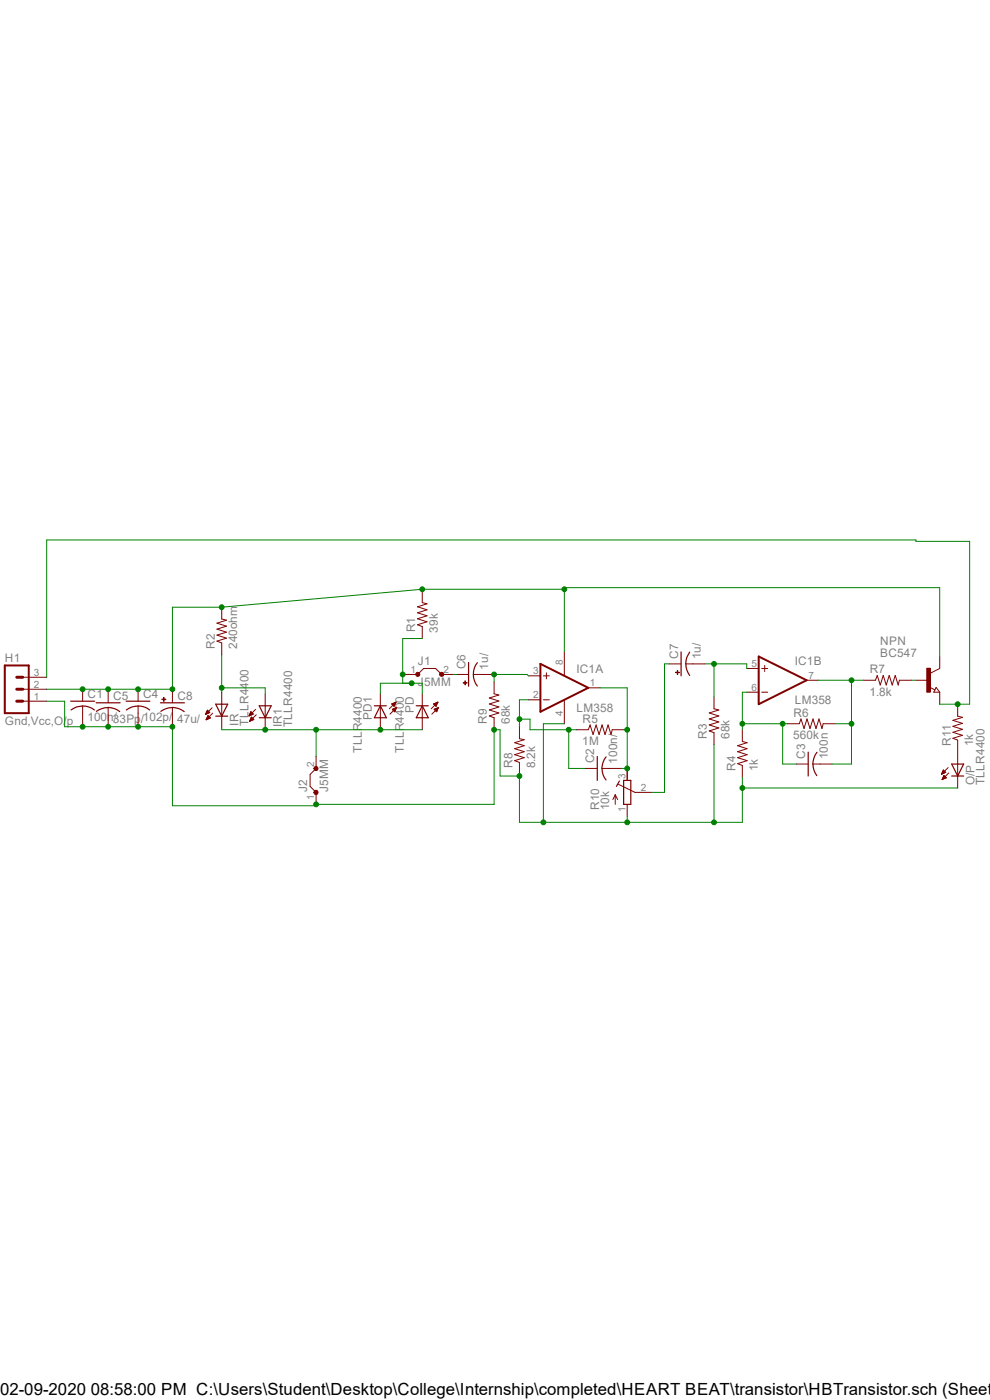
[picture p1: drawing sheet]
<svg xmlns="http://www.w3.org/2000/svg" width="210mm" height="297mm" viewBox="0 0 210 297" stroke-linecap="round" stroke-linejoin="round" font-family="sans-serif">
<g fill="none" stroke="#800000" stroke-width=".21">
<path d="M47 128.8v2.5l1 .3-2 .6 2 .6-2 .7 2 .6-2 .6 2 .7-2 .6 1 .4v2.5M89.6 125.3v2.5l1 .3-2 .6 2 .7-2 .6 2 .6-2 .7 2 .6-2 .6 1 .4v2.6M17.5 146.2v2.6M17.5 149.8v4M29.3 146.2v2.6M29.3 149.8v4M100.4 143.1h1.5M104.8 144.7v2.5l1 .2-2 .7 2 .6-2 .7 2 .6-2 .6 2 .7-2 .6 1 .4v2.5M110.2 154.2v2.5l1 .2-2 .7 2 .6-2 .6 2 .7-2 .6 2 .6-2 .7 1 .4v2.5M122.3 154.8h2.5l.4-1 .6 2 .6-2 .7 2 .6-2 .7 2 .6-2 .6 2 .3-1h2.5M151.5 147.8v2.6l1 .2-2 .7 2 .6-2 .6 2 .7-2 .6 2 .6-2 .7 1 .3v2.5M157.5 154.8v2.5l1 .3-2 .6 2 .6-2 .7 2 .6-2 .6 2 .7-2 .6 1 .4v2.5"/>
<path d="M167 153.5h2.5l.4-1 .7 2.1 .6-2.1 .6 2.1 .7-2.1 .6 2.1 .6-2.1 .7 2.1 .2-1.1h2.6M183.2 144.3h2.5l.4-1 .6 2 .7-2 .6 2 .6-2 .7 2 .6-2 .6 2 .3-1h2.5M124.2 163h2.5M127.7 163h4.1M168.9 162.1h2.5M172.5 162.1h4"/>
</g>
<path d="M15 148.8h5.1M15.1 150.6a4 4 0 0 1 4.9 0M26.8 148.8h5M26.8 150.6a4 4 0 0 1 4.9 0M99.4 140.5v5.1M101.3 140.6a4 4 0 0 0 0 4.9M171.4 159.6v5M173.3 159.6a4.5 4.5 0 0 0-.9 2.5M126.7 160.5v5.1M127.7 163a3.8 3.8 0 0 0 .9 2.5M128.6 160.6a4.2 4.2 0 0 0-.9 2.4M172.5 162.1a4.1 4.1 0 0 0 .8 2.4" fill="none" stroke="#800000" stroke-width=".25"/>
<path d="M98.6 144.4l.1 .9z" fill-rule="evenodd" fill="#800000"/>
<path d="M98.6 144.4l.1 .9z" fill="none" stroke="#800000" stroke-width=".21"/>
<path d="M98.3 144.8l.8 .1z" fill-rule="evenodd" fill="#800000"/>
<path d="M96.9 143.1h2.5M98.3 144.8l.8 .1zM101.9 143.1h2.6M145.5 140.8h1.5" fill="none" stroke="#800000" stroke-width=".21"/>
<path d="M144.5 138.3v5.1M146.3 138.3a4 4 0 0 0-.8 2.5M145.5 140.8a4.1 4.1 0 0 0 .8 2.5" fill="none" stroke="#800000" stroke-width=".25"/>
<path d="M143.7 142.2l.1 .9z" fill-rule="evenodd" fill="#800000"/>
<path d="M143.7 142.2l.1 .9z" fill="none" stroke="#800000" stroke-width=".21"/>
<path d="M143.3 142.6l.8 .1z" fill-rule="evenodd" fill="#800000"/>
<g fill="none" stroke="#800000" stroke-width=".21">
<path d="M119.7 138.3v5.1M4.8 148.8h5.1M4.8 146.2h5.1M4.8 143.7h5.1M36.6 150.1v1.5M43.6 151.6h.1M43.6 151.4h.3M43.7 151.3h.4M43.7 151.3h.6M43.7 152.7h.1M43.8 151.2h.7M43.8 152.6h.2"/>
<path d="M43.8 151.1h.6M43.8 152.5h.4M43.9 151h.4M43.9 152.4h.5M43.9 150.9h.3M43.9 152.3h.7M43.9 150.8h.3M43.9 152.2h.7M44 150.7h.1M44 152.1h.4M44.1 152h.2M44.1 151.9h.1"/>
<path d="M44.5 151.2l-.5-.5-.4 .9M44.5 151.2l-.9 .4M44.6 152.3l-.5-.5-.4 .9M44.6 152.3l-.9 .4M45 150.2l-1.4 1.4M45.1 151.3l-1.4 1.4M47 146.9v7.6M89.6 147.2v7.6M92 149.4l.9-.4-.4 .9zM92 149.4h.7M92 149.3h.7M92.1 150.5l.9-.4-.4 .9z"/>
<path d="M92.1 150.5h.7M92.1 149.5h.5M92.2 150.6h.6M92.2 149.6h.4M92.2 149.2h.6M92.3 150.7h.5M92.3 150.4h.6M92.3 149.7h.3M92.4 150.7h.3M92.4 149.8h.1M92.5 150.8h.2M92.5 149.1h.3"/>
<path d="M92.5 150.9h.2M92.5 150.3h.4M92.7 149.1h.1M92.8 150.2h.2M92.9 149l-1.4 1.4M92.9 149h.1M93 150.1h.1M93 150.1l-1.4 1.4M112.1 143.4h2.5M112.1 148.5h2.5M115.3 143.4h1.2M115.3 148.5h1.2"/>
<path d="M115.9 142.7v1.3M119.7 148.5v5M124.8 145.9h2.5M141.9 140.8h2.6M143.3 142.6l.8 .1zM147 140.8h2.6M158.4 141.8h2.6M158.4 146.9h2.6M161.6 141.8h1.3M161.6 146.9h1.3M162.2 141.2v1.3M171.1 144.3h2.6"/>
<path d="M203.2 159.6v7.6M130.5 168.6v2M130.5 168.6l-.5 1M130.5 168.6l.5 1M131.1 166.4l3.6 1.7h3.4M133.1 163v2.6M133.1 170.6v2.6M199.8 164.2h.1M199.8 164.1h.2M199.8 164h.4M199.9 164h.5M199.9 163.9h.7"/>
<path d="M199.9 165.4h.1M199.9 165.3h.2M199.9 163.8h.7M199.9 165.2h.4M200 163.7h.4M200 165.1h.5M200 163.6h.4M200 165h.7M200.1 163.5h.2M200.1 164.9h.6M200.1 163.4h.1M200.1 164.8h.5"/>
<path d="M200.2 164.8h.3M200.2 164.7h.2M200.2 164.5l.5 .5-.8 .4zM200.2 164.6h.1M200.6 163.9l-.5-.5-.4 .9M200.6 163.9l-.9 .4M201.1 162.9l-1.4 1.4M201.3 164l-1.4 1.4"/>
</g>
<path d="M34 149.1h5.1M36.6 150.1a4.5 4.5 0 0 1 2.5 .9M36.6 150.1a4.1 4.1 0 0 0-2.5 .8M45.8 149.4h2.5l-1.3 2.5zM45.8 151.9h2.5M88.3 149.7h2.5M89.6 149.7l1.2 2.6h-2.5zM131.4 165.7l-.6 1.1M132.3 165.6h1.5v5h-1.5zM201.9 162.1h2.5l-1.2 2.5zM201.9 164.6h2.5" fill="none" stroke="#800000" stroke-width=".25"/>
<path d="M161 139.3l10.1 5-10.1 5.1zM1 141.2h5.1v10.1h-5.1zM114.6 140.8l10.2 5.1-10.2 5.1z" fill="none" stroke="#800000" stroke-width=".42"/>
<path d="M3.6 143.7h1.2M3.6 146.2h1.2M3.6 148.8h1.2" fill="none" stroke="#800000" stroke-width=".64"/>
<path d="M34.3 148.3l.9 .1z" fill-rule="evenodd" fill="#800000"/>
<path d="M34.3 148.3l.9 .1z" fill="none" stroke="#800000" stroke-width=".21"/>
<path d="M34.7 148l.1 .8z" fill-rule="evenodd" fill="#800000"/>
<path d="M34.7 148l.1 .8zM36.6 146.6v2.5M36.6 151.6v2.6M88.6 143.1l1.3-1.3h2.5l1.3 1.3" fill="none" stroke="#800000" stroke-width=".21"/>
<path d="M88.3 142.7l.3-.1 .3 .1 .2 .4-.2 .3-.3 .1-.3-.1-.1-.3h.5h-.5z" fill-rule="evenodd" fill="#800000"/>
<path d="M88.3 142.7l.3-.1 .3 .1 .2 .4-.2 .3-.3 .1-.3-.1-.1-.3h.5h-.5z" fill="none" stroke="#800000" stroke-width=".21"/>
<path d="M93.4 142.7l.3-.1 .3 .1 .1 .4-.1 .3-.3 .1-.3-.1-.2-.3 .5-.1-.5 .1z" fill-rule="evenodd" fill="#800000"/>
<path d="M22.9 146.6v2.5M22.9 150.1v4.1M86.1 143.1h2.5M93.4 142.7l.3-.1 .3 .1 .1 .4-.1 .3-.3 .1-.3-.1-.2-.3 .5-.1-.5 .1zM93.7 143.1h2.5M197.1 145.8l1.3 .6M198.6 145.8l.7 1.1h-1.2zM199.3 141.8l-1.9 1" fill="none" stroke="#800000" stroke-width=".21"/>
<path d="M20.4 149.1h5.1M22.9 150.1a4.2 4.2 0 0 1 2.5 .9M22.9 150.1a4.4 4.4 0 0 0-2.5 .8" fill="none" stroke="#800000" stroke-width=".25"/>
<path d="M196.6 141.8h.8v5.1h-.8z" fill-rule="evenodd" fill="#800000"/>
<g fill="none" stroke="#800000" stroke-width=".21">
<path d="M199.3 139.3v2.5M52.9 151.8h.1M52.9 151.7h.3M52.9 151.6h.5M53 151.6h.6M53 153h.1M53 151.4h.7M53 152.9h.3M53 151.3h.6M53 152.8h.5M53.1 151.3h.4M53.1 152.7h.6"/>
<path d="M53.1 151.2h.3M53.1 152.6h.7M53.2 151.1h.1M53.2 152.5h.5M53.2 151l-.4 .9M53.2 151l.5 .5-.9 .4M53.2 151h.1M53.2 152.4h.4M53.3 152.3h.3M53.3 152.2h.1M53.3 152.1h.1M53.3 152.1l-.3 .9"/>
<path d="M53.3 152.1l.5 .6M53.8 152.7l-.8 .3M54.2 150.5l-1.4 1.4M54.4 151.6l-1.4 1.4M56.3 147.2v7.6M80.7 147.2v7.6M83.1 149.4l.9-.4-.4 .9zM83.1 149.4h.7M83.1 149.3h.7M83.2 150.5l.9-.4-.4 .9zM83.2 149.5h.5M83.3 150.5h.6"/>
<path d="M83.3 150.6h.6M83.4 149.6h.3M83.4 149.2h.5M83.4 150.7h.5M83.4 150.4h.6M83.4 149.7h.3M83.5 150.7h.3M83.5 149.8h.2M83.6 150.8h.2M83.6 149.1h.3M83.7 150.9h.1M83.7 150.3h.3"/>
<path d="M83.8 149.1h.1M83.9 150.2h.2M84 149l-1.4 1.4M84 149h.1M84.1 150.1h.1M84.1 150.1l-1.4 1.4M194.3 144.3h2.5M196.6 141.8h.8v5.1h-.8zM199.3 146.9v2.5M203.2 149.4v2.5l1 .3-2.1 .6 2.1 .7-2.1 .6 2.1 .6-2.1 .7 2.1 .6-2.1 .6 1.1 .4v2.6M67.1 163l-1.3 1.3v2.5l1.3 1.3"/>
</g>
<path d="M55 149.7h2.5l-1.2 2.6zM55 152.3h2.5M79.4 149.7h2.6M80.7 149.7l1.3 2.6h-2.6z" fill="none" stroke="#800000" stroke-width=".25"/>
<path d="M66.7 167.8l.4-.2 .3 .2 .1 .3-.1 .3-.3 .2-.4-.2-.1-.3h.5h-.5z" fill-rule="evenodd" fill="#800000"/>
<path d="M66.7 167.8l.4-.2 .3 .2 .1 .3-.1 .3-.3 .2-.4-.2-.1-.3h.5h-.5z" fill="none" stroke="#800000" stroke-width=".21"/>
<path d="M66.7 162.7l.4-.1 .3 .1 .1 .3-.1 .4-.3 .1-.4-.1-.1-.4h.5h-.5z" fill-rule="evenodd" fill="#800000"/>
<path d="M66.7 162.7l.4-.1 .3 .1 .1 .3-.1 .4-.3 .1-.4-.1-.1-.4h.5h-.5zM67.1 160.5v2.5M67.1 168.1v2.5" fill="none" stroke="#800000" stroke-width=".21"/>
<path d="M47 138.9v8M47 145.9h9.3v1.3" fill="none" stroke="#008000" stroke-width=".21"/>
<circle cx="47" cy="145.9" r=".51" fill="#008000"/>
<g fill="none" stroke="#008000" stroke-width=".21">
<path d="M96.2 143.1h.7M104.5 143.1h7.3l.3 .3M104.8 143.1v1.6"/>
<circle cx="47" cy="145.9" r=".51"/>
</g>
<circle cx="104.8" cy="143.1" r=".51" fill="#008000"/>
<g fill="none" stroke="#008000" stroke-width=".21">
<path d="M110.2 152.6h2.2v2.2h9.9M112.1 148.5h-1.9v5.7"/>
<circle cx="104.8" cy="143.1" r=".51"/>
</g>
<circle cx="110.2" cy="152.6" r=".51" fill="#008000"/>
<g fill="none" stroke="#008000" stroke-width=".21">
<path d="M120.6 154.8v8.2"/>
<circle cx="110.2" cy="152.6" r=".51"/>
</g>
<circle cx="120.6" cy="154.8" r=".51" fill="#008000"/>
<g fill="none" stroke="#008000" stroke-width=".21">
<path d="M127.3 145.9h5.8v17.1h-1.3M132.4 154.8h.7M120.6 163h3.6"/>
<circle cx="120.6" cy="154.8" r=".51"/>
</g>
<circle cx="133" cy="154.8" r=".51" fill="#008000"/>
<circle cx="133" cy="154.8" r=".51" fill="none" stroke="#008000" stroke-width=".21"/>
<circle cx="133" cy="163" r=".51" fill="#008000"/>
<g fill="none" stroke="#008000" stroke-width=".21">
<path d="M149.6 140.8h8.8v1M151.5 140.8v7"/>
<circle cx="133" cy="163" r=".51"/>
</g>
<circle cx="151.5" cy="140.8" r=".51" fill="#008000"/>
<g fill="none" stroke="#008000" stroke-width=".21">
<path d="M158.4 146.9h-.9v7.9M166 153.5h1"/>
<circle cx="151.5" cy="140.8" r=".51"/>
</g>
<circle cx="157.5" cy="153.5" r=".51" fill="#008000"/>
<g fill="none" stroke="#008000" stroke-width=".21">
<path d="M157.5 153.5h8.5v8.6h2.9"/>
<circle cx="157.5" cy="153.5" r=".51"/>
</g>
<circle cx="166" cy="153.5" r=".51" fill="#008000"/>
<g fill="none" stroke="#008000" stroke-width=".21">
<path d="M173.7 144.3h9.5M180.6 144.3v9.2h-3.4"/>
<circle cx="166" cy="153.5" r=".51"/>
</g>
<circle cx="180.6" cy="144.3" r=".51" fill="#008000"/>
<g fill="none" stroke="#008000" stroke-width=".21">
<path d="M180.6 153.5v8.6h-4.1"/>
<circle cx="180.6" cy="144.3" r=".51"/>
</g>
<circle cx="180.6" cy="153.5" r=".51" fill="#008000"/>
<g fill="none" stroke="#008000" stroke-width=".21">
<path d="M9.9 143.7v-29.1h184.4v.3h11.4v34.5h-6.4"/>
<circle cx="180.6" cy="153.5" r=".51"/>
</g>
<circle cx="203.2" cy="149.4" r=".51" fill="#008000"/>
<g fill="none" stroke="#008000" stroke-width=".21">
<path d="M36.6 128.8v17.8M119.7 124.7h79.6v14.6M9.9 146.2h7.6M29.3 146.2h7.3M141.9 140.8h-.9v27.3h-2.9M193.3 144.3h1"/>
<circle cx="203.2" cy="149.4" r=".51"/>
</g>
<circle cx="36.6" cy="146.2" r=".51" fill="#008000"/>
<g fill="none" stroke="#008000" stroke-width=".21">
<path d="M89.6 125.3v-.3l-42.6 3.8h-10.4"/>
<circle cx="36.6" cy="146.2" r=".51"/>
</g>
<circle cx="47" cy="128.8" r=".51" fill="#008000"/>
<g fill="none" stroke="#008000" stroke-width=".21">
<path d="M89.6 125h30.1"/>
<circle cx="47" cy="128.8" r=".51"/>
</g>
<circle cx="89.6" cy="125" r=".51" fill="#008000"/>
<g fill="none" stroke="#008000" stroke-width=".21">
<path d="M29.3 146.2h-6.4v.4"/>
<circle cx="89.6" cy="125" r=".51"/>
</g>
<circle cx="29.3" cy="146.2" r=".51" fill="#008000"/>
<g fill="none" stroke="#008000" stroke-width=".21">
<path d="M17.5 146.2h5.4"/>
<circle cx="29.3" cy="146.2" r=".51"/>
</g>
<circle cx="17.5" cy="146.2" r=".51" fill="#008000"/>
<circle cx="17.5" cy="146.2" r=".51" fill="none" stroke="#008000" stroke-width=".21"/>
<circle cx="22.9" cy="146.2" r=".51" fill="#008000"/>
<g fill="none" stroke="#008000" stroke-width=".21">
<path d="M119.7 124.7v.3"/>
<circle cx="22.9" cy="146.2" r=".51"/>
</g>
<circle cx="119.7" cy="125" r=".51" fill="#008000"/>
<g fill="none" stroke="#008000" stroke-width=".21">
<path d="M89.6 135.5h-4.2v9.4h4.2v2.3M119.7 125v13.3M85.4 143.1h.7"/>
<circle cx="119.7" cy="125" r=".51"/>
</g>
<circle cx="85.4" cy="143.1" r=".51" fill="#008000"/>
<g fill="none" stroke="#008000" stroke-width=".21">
<path d="M87.3 144.9h-6.6v2.3"/>
<circle cx="85.4" cy="143.1" r=".51"/>
</g>
<circle cx="87.3" cy="144.9" r=".51" fill="#008000"/>
<g fill="none" stroke="#008000" stroke-width=".21">
<path d="M36.6 154.2v.3"/>
<circle cx="87.3" cy="144.9" r=".51"/>
</g>
<circle cx="36.6" cy="154.2" r=".51" fill="#008000"/>
<g fill="none" stroke="#008000" stroke-width=".21">
<path d="M29.3 153.8v.4h7.3"/>
<circle cx="36.6" cy="154.2" r=".51"/>
</g>
<circle cx="29.3" cy="154.2" r=".51" fill="#008000"/>
<g fill="none" stroke="#008000" stroke-width=".21">
<path d="M22.9 154.2h6.4"/>
<circle cx="29.3" cy="154.2" r=".51"/>
</g>
<circle cx="22.9" cy="154.2" r=".51" fill="#008000"/>
<g fill="none" stroke="#008000" stroke-width=".21">
<path d="M17.5 153.8v.4h5.4"/>
<circle cx="22.9" cy="154.2" r=".51"/>
</g>
<circle cx="17.5" cy="154.2" r=".51" fill="#008000"/>
<g fill="none" stroke="#008000" stroke-width=".21">
<path d="M9.9 148.8h3.8v5.4h3.8M36.6 154.2v16.7M157.5 164.9v9.6M157.5 167.2h45.7"/>
<circle cx="17.5" cy="154.2" r=".51"/>
</g>
<circle cx="157.5" cy="167.2" r=".51" fill="#008000"/>
<g fill="none" stroke="#008000" stroke-width=".21">
<path d="M104.8 154.8h1.3v9.8M151.5 157.9v16.6"/>
<circle cx="157.5" cy="167.2" r=".51"/>
</g>
<circle cx="104.8" cy="154.8" r=".51" fill="#008000"/>
<g fill="none" stroke="#008000" stroke-width=".21">
<path d="M106.1 164.6h4.1M110.2 164.3v10.2h41.3"/>
<circle cx="104.8" cy="154.8" r=".51"/>
</g>
<circle cx="110.2" cy="164.6" r=".51" fill="#008000"/>
<g fill="none" stroke="#008000" stroke-width=".21">
<path d="M151.5 174.5h6"/>
<circle cx="110.2" cy="164.6" r=".51"/>
</g>
<circle cx="151.5" cy="174.5" r=".51" fill="#008000"/>
<g fill="none" stroke="#008000" stroke-width=".21">
<path d="M133.1 173.2v1.3"/>
<circle cx="151.5" cy="174.5" r=".51"/>
</g>
<circle cx="133" cy="174.5" r=".51" fill="#008000"/>
<g fill="none" stroke="#008000" stroke-width=".21">
<path d="M119.7 153.5h-4.4v21"/>
<circle cx="133" cy="174.5" r=".51"/>
</g>
<circle cx="115.3" cy="174.5" r=".51" fill="#008000"/>
<g fill="none" stroke="#008000" stroke-width=".21">
<path d="M104.8 154.8v15.8h-37.7v.3h-30.5"/>
<circle cx="115.3" cy="174.5" r=".51"/>
</g>
<circle cx="67.1" cy="170.6" r=".51" fill="#008000"/>
<g fill="none" stroke="#008000" stroke-width=".21">
<path d="M47 154.5v.3M80.7 154.8h8.9"/>
<circle cx="67.1" cy="170.6" r=".51"/>
</g>
<circle cx="80.7" cy="154.8" r=".51" fill="#008000"/>
<g fill="none" stroke="#008000" stroke-width=".21">
<path d="M67.1 154.8h13.6"/>
<circle cx="80.7" cy="154.8" r=".51"/>
</g>
<circle cx="56.3" cy="154.8" r=".51" fill="#008000"/>
<g fill="none" stroke="#008000" stroke-width=".21">
<path d="M47 154.8h20.1v5.7"/>
<circle cx="56.3" cy="154.8" r=".51"/>
</g>
<circle cx="67.1" cy="154.8" r=".51" fill="#008000"/>
<circle cx="67.1" cy="154.8" r=".51" fill="none" stroke="#008000" stroke-width=".21"/>
<text font-size="3.6" x="0" y="296">02-09-2020 08:58:00 PM C:\Users\Student\Desktop\College\Internship\completed\HEART BEAT\transistor\HBTransistor.sch (Sheet:</text>
<g font-size="2.5" fill="#808080">
<text x="45.6" y="137.6" transform="rotate(-90 45.6 137.6)">R2</text>
<text x="50.3" y="137.7" transform="rotate(-90 50.3 137.7)">240ohm</text>
<text x="88.1" y="134.2" transform="rotate(-90 88.1 134.2)">R1</text>
<text x="92.9" y="134.2" transform="rotate(-90 92.9 134.2)">39k</text>
<text x="186.7" y="136.7">NPN</text>
<text x="1.1" y="140.4">H1</text>
<text x="88.6" y="141.2">J1</text>
<text x="98.8" y="142" transform="rotate(-90 98.8 142)">C6</text>
<text x="103.6" y="142.1" transform="rotate(-90 103.6 142.1)">1u/</text>
<text x="122.3" y="142.7">IC1A</text>
<text x="143.9" y="139.8" transform="rotate(-90 143.9 139.8)">C7</text>
<text x="148.7" y="139.8" transform="rotate(-90 148.7 139.8)">1u/</text>
<text x="168.6" y="141.2">IC1B</text>
<text x="184.5" y="142.8">R7</text>
<text x="186.7" y="139.3">BC547</text>
<text x="18.6" y="148.1">C1</text>
<text x="24" y="148.5">C5</text>
<text x="30.4" y="148.1">C4</text>
<text x="37.6" y="148.5">C8</text>
<text x="88.6" y="145.6">J5MM</text>
<text x="168.6" y="149.4">LM358</text>
<text x="184.4" y="147.6">1.8k</text>
<text x="1.1" y="153.8">Gnd,Vcc,O/p</text>
<text x="18.5" y="153">100n/33Pp/102p/</text>
<text x="37.6" y="153.3">47u/</text>
<text x="50.6" y="153.9" transform="rotate(-90 50.6 153.9)">IR</text>
<text x="52.7" y="153.9" transform="rotate(-90 52.7 153.9)">TLLR4400</text>
<text x="59.8" y="154.3" transform="rotate(-90 59.8 154.3)">IR1</text>
<text x="62" y="154.3" transform="rotate(-90 62 154.3)">TLLR4400</text>
<text x="78.9" y="152.7" transform="rotate(-90 78.9 152.7)">PD1</text>
<text x="87.8" y="151.3" transform="rotate(-90 87.8 151.3)">PD</text>
<text x="103.3" y="153.5" transform="rotate(-90 103.3 153.5)">R9</text>
<text x="108.1" y="153.5" transform="rotate(-90 108.1 153.5)">68k</text>
<text x="122.3" y="151">LM358</text>
<text x="123.6" y="153.3">R5</text>
<text x="168.3" y="152">R6</text>
<text x="76.8" y="159.7" transform="rotate(-90 76.8 159.7)">TLLR4400</text>
<text x="85.6" y="159.7" transform="rotate(-90 85.6 159.7)">TLLR4400</text>
<text x="123.5" y="158.1">1M</text>
<text x="126.1" y="162" transform="rotate(-90 126.1 162)">C2</text>
<text x="149.9" y="156.7" transform="rotate(-90 149.9 156.7)">R3</text>
<text x="154.8" y="156.7" transform="rotate(-90 154.8 156.7)">68k</text>
<text x="168.3" y="156.8">560k</text>
<text x="170.8" y="161" transform="rotate(-90 170.8 161)">C3</text>
<text x="175.6" y="161.1" transform="rotate(-90 175.6 161.1)">100n</text>
<text x="201.7" y="158.2" transform="rotate(-90 201.7 158.2)">R11</text>
<text x="206.5" y="158.3" transform="rotate(-90 206.5 158.3)">1k</text>
<text x="108.7" y="163" transform="rotate(-90 108.7 163)">R8</text>
<text x="113.5" y="163" transform="rotate(-90 113.5 163)">8.2k</text>
<text x="130.9" y="162" transform="rotate(-90 130.9 162)">100n/</text>
<text x="156" y="163.6" transform="rotate(-90 156 163.6)">R4</text>
<text x="160.8" y="163.7" transform="rotate(-90 160.8 163.7)">1k</text>
<text x="206.7" y="166.6" transform="rotate(-90 206.7 166.6)">O/P</text>
<text x="208.9" y="166.6" transform="rotate(-90 208.9 166.6)">TLLR4400</text>
<text x="65.2" y="168.1" transform="rotate(-90 65.2 168.1)">J2</text>
<text x="69.6" y="168.1" transform="rotate(-90 69.6 168.1)">J5MM</text>
<text x="127.1" y="171.9" transform="rotate(-90 127.1 171.9)">R10</text>
<text x="129.2" y="171.9" transform="rotate(-90 129.2 171.9)">10k</text>
</g>
<g font-size="2.1" fill="#808080">
<text x="7.2" y="143.3">3</text>
<text x="87.1" y="142.7">1</text>
<text x="94.1" y="142.7">2</text>
<text x="113.1" y="143">3</text>
<text x="119.4" y="141.1" transform="rotate(-90 119.4 141.1)">8</text>
<text x="159.4" y="141.4">5</text>
<text x="171.5" y="144">7</text>
<text x="7.2" y="148.4">1</text>
<text x="7.2" y="145.9">2</text>
<text x="113.1" y="148.1">2</text>
<text x="125.1" y="145.6">1</text>
<text x="159.4" y="146.5">6</text>
<text x="119.4" y="152" transform="rotate(-90 119.4 152)">4</text>
<text x="66.7" y="162.7" transform="rotate(-90 66.7 162.7)">2</text>
<text x="132.7" y="165.2" transform="rotate(-90 132.7 165.2)">3</text>
<text x="135.9" y="167.8">2</text>
<text x="66.7" y="169.7" transform="rotate(-90 66.7 169.7)">1</text>
<text x="132.7" y="172.2" transform="rotate(-90 132.7 172.2)">1</text>
</g>
</svg>
